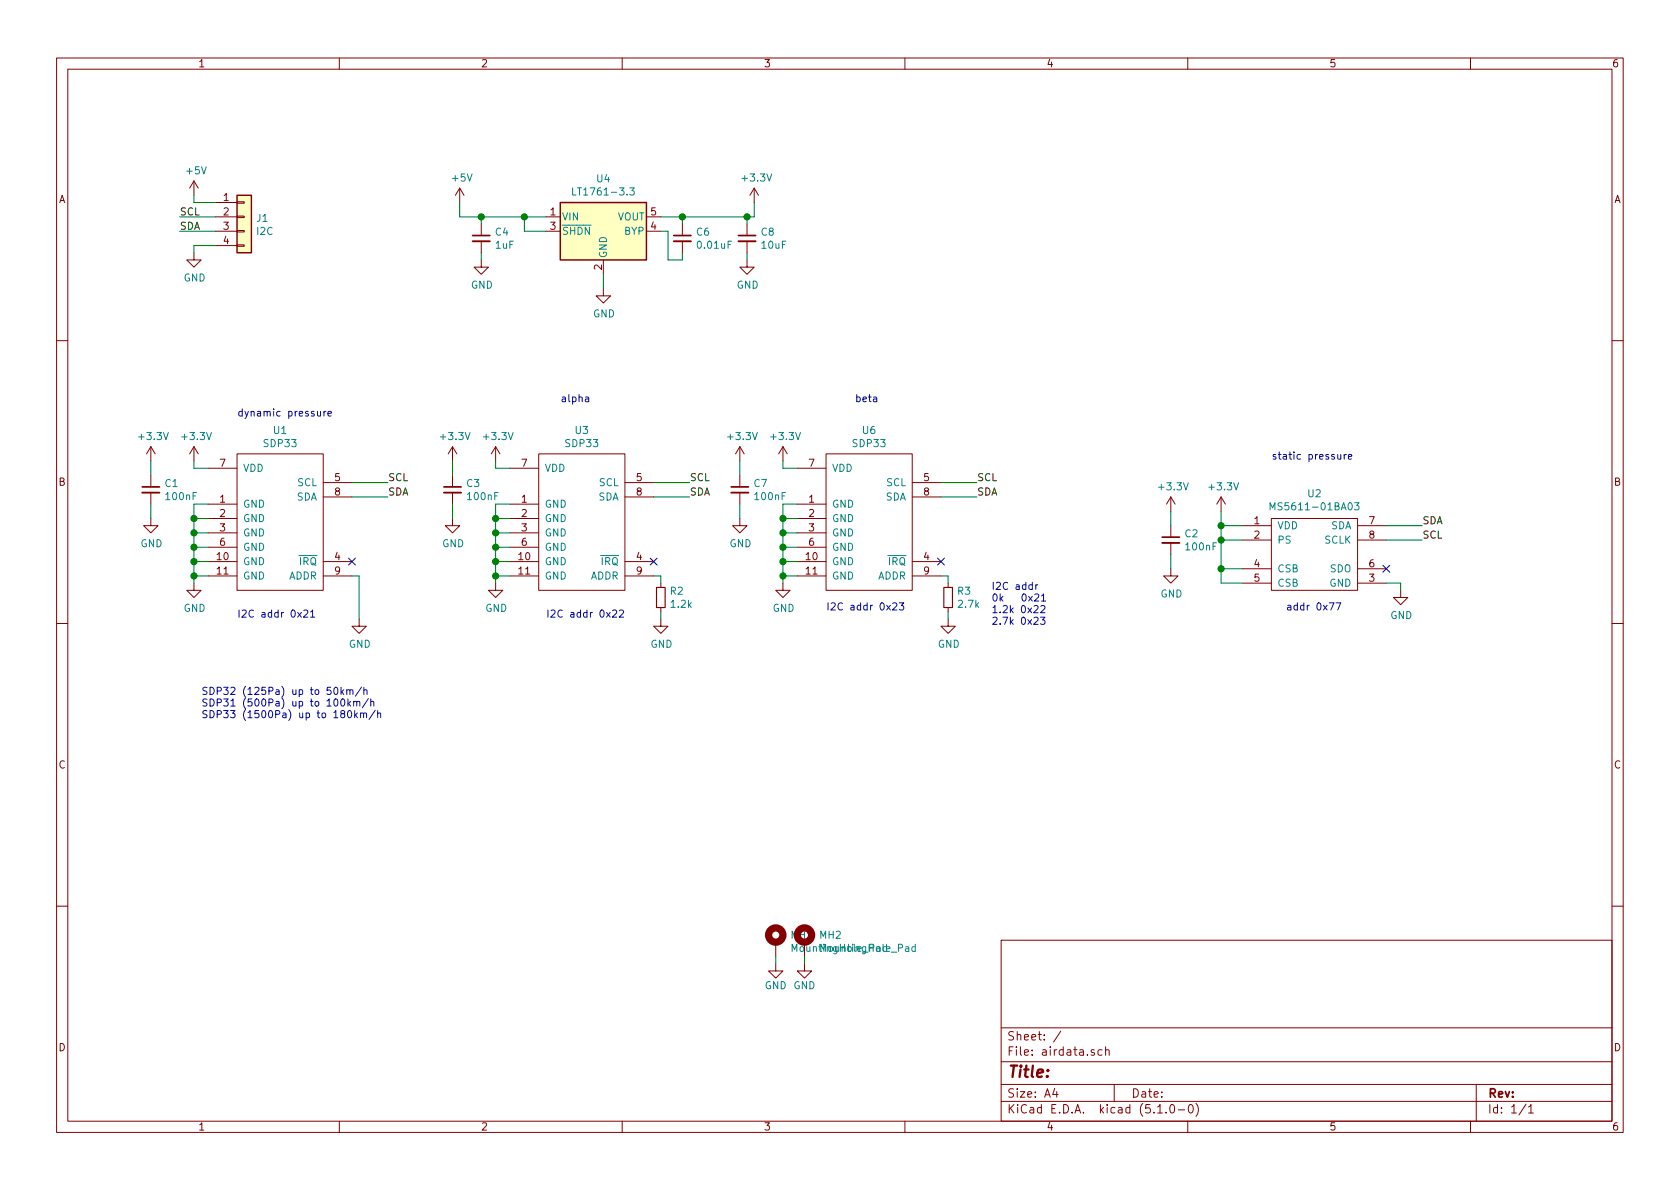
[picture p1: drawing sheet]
<svg xmlns="http://www.w3.org/2000/svg" width="297mm" height="210mm" viewBox="0 0 297 210" stroke-linecap="round" stroke-linejoin="round" font-family="sans-serif">
<g fill="none" stroke="#840000" stroke-width=".18">
<path d="M10 10.3h277v189.9h-277zM12 12.2h273v186.1h-273zM60 10.3v1.9M110 10.3v1.9M160 10.3v1.9M210 10.3v1.9M260 10.3v1.9M34.3 32l-.8 1.3M34.3 32v2.5M34.3 32l.8 1.3M38.1 35.8h3.8M38.1 38.3h3.8"/>
<path d="M41.9 38.2h1.3v.3h-1.3zM41.9 35.7h1.3v.2h-1.3zM81.3 33.3l-.8 1.2M81.3 33.3v2.5M81.3 33.3l.7 1.2M85.1 39.6v2.1M96.5 38.3h2.6M114.3 38.3h2.5M120.6 39.6v2.1M132.1 39.6v2.1M133.3 33.3l-.7 1.2M133.3 33.3v2.5"/>
<path d="M133.3 33.3l.8 1.2M34.3 44.7v1.3h1.3l-1.3 1.2-1.3-1.2h1.3M38.1 40.9h3.8M38.1 43.4h3.8M41.9 43.3h1.3v.3h-1.3zM41.9 40.8h1.3v.2h-1.3zM85.1 46v1.2h1.3l-1.3 1.3-1.3-1.3h1.3M85.1 42.7v2M96.5 40.9h2.6M106.7 51v1.3h1.2l-1.2 1.3-1.3-1.3h1.3M106.7 46v2.5M114.3 40.9h2.5"/>
<path d="M120.6 42.7v2M132.1 46v1.2h1.2l-1.2 1.3-1.3-1.3h1.3M132.1 42.7v2M10 60.2h2M26.7 79v2.5M26.7 79l-.8 1.3M26.7 79l.7 1.3M34.3 79v2.5M34.3 79l-.8 1.3M34.3 79l.8 1.3M80 79v2.5M80 79l-.8 1.3"/>
<path d="M80 79l.8 1.3M87.6 79l-.7 1.3M87.6 79v2.5M87.6 79l.8 1.3M130.8 79v2.5M130.8 79l-.8 1.3M130.8 79l.8 1.3M138.4 79l-.7 1.3M138.4 79v2.5M138.4 79l.8 1.3M285 60.2h2M26.7 91.7v1.3h1.2l-1.2 1.2-1.3-1.2h1.3"/>
<path d="M26.7 84.1v2M26.7 87.1v2M36.8 89.1h5.1M36.8 99.3h5.1M36.8 91.7h5.1M36.8 94.2h5.1M36.8 96.8h5.1M36.8 82.8h5.1M41.9 80.3h15.2v24.1h-15.2zM57.1 99.3h5.1M57.1 85.3h5.1M57.1 87.9h5.1"/>
<path d="M80 91.7v1.3h1.3l-1.3 1.2-1.3-1.2h1.3M80 84.1v2M80 87.1v2M90.2 89.1h5M90.2 99.3h5M90.2 91.7h5M90.2 94.2h5M90.2 96.8h5M90.2 82.8h5M95.2 80.3h15.3v24.1h-15.3zM110.5 99.3h5.1M110.5 85.3h5.1"/>
<path d="M110.5 87.9h5.1M130.8 91.7v1.3h1.3l-1.3 1.2-1.3-1.2h1.3M130.8 84.1v2M130.8 87.1v2M141 89.1h5M141 99.3h5M141 91.7h5M141 94.2h5M141 96.8h5M141 82.8h5M146 80.3h15.3v24.1h-15.3zM161.3 99.3h5.1"/>
<path d="M161.3 85.3h5.1M161.3 87.9h5.1M207 87.9v2.5M207 93v2M207 96v2M207 87.9l-.8 1.2M207 87.9l.8 1.2M215.9 87.9l-.8 1.2M215.9 87.9v2.5M215.9 87.9l.8 1.2M219.7 93h5.1M219.7 95.5h5.1"/>
<path d="M224.8 91.7h15.2v12.7h-15.2zM240 93h5.1M240 95.5h5.1M10 110.3h2M34.3 103.1v1.3h1.3l-1.3 1.3-1.3-1.3h1.3M36.8 101.8h5.1M57.1 101.8h5.1M63.5 109.5v1.2h1.3l-1.3 1.3-1.3-1.3h1.3M87.6 103.1v1.3h1.3l-1.3 1.3-1.2-1.3h1.2M90.2 101.8h5M110.5 101.8h5.1M116.8 109.5v1.2h1.3l-1.3 1.3-1.2-1.3h1.2"/>
<path d="M116.8 103.1v.8M116.8 107.4v.8M138.4 103.1v1.3h1.3l-1.3 1.3-1.2-1.3h1.2M141 101.8h5M161.3 101.8h5.1M167.6 109.5v1.2h1.3l-1.3 1.3-1.2-1.3h1.2M167.6 103.1v.8M167.6 107.4v.8M207 100.6v1.2h1.3l-1.3 1.3-1.3-1.3h1.3M219.7 103.1h5.1M219.7 100.6h5.1M240 103.1h5.1"/>
<path d="M240 100.6h5.1M247.6 104.4v1.3h1.3l-1.3 1.2-1.2-1.2h1.2M285 110.3h2M10 160.2h2M137.2 170.4v1.3h1.2l-1.2 1.3-1.3-1.3h1.3M137.2 166.6v2.6M142.2 170.4v1.3h1.3l-1.3 1.3-1.2-1.3h1.2M177 166.3h108v32h-108zM285 160.2h2M60 198.3v1.9M110 198.3v1.9M160 198.3v1.9"/>
<path d="M177 194.8h108M177 191.8h108M177 187.8h108M177 181.8h108M186.5 192.5l-.4 1h1M186.8 193v1M187.6 182.3l-1.3 2M193.5 185.7l-.4-.1-.2 .2 .1 .2 .5 .2v.3h-.6M194.8 185.7l-.4-.1-.3 .3 .1 .6 .2 .1 .4-.1M195.5 185.7l.2-.1 .4 .1v.9M195.5 185.1v1.5M197 191.8v3"/>
<path d="M204.7 196.8h.8M206.2 196.7v.1M207 195.4l.3-.1a.94 .94 0 0 1 0 1.5 .82 .82 0 0 1-.3-1.4zM208.3 196.3h1.2M210 198.3v1.9M210.3 195.4l.2-.1a.8 .8 0 0 1 .5 .8 .8 .8 0 0 1-.5 .7 1 1 0 0 1-.2-1.4zM211.5 195.1a1.71 1.71 0 0 1 0 2.3M260 198.3v1.9M261 191.8v6.5M269.8 195.2l-1.2 2M270.3 195.8l.4-.5v1.5M270.3 196.8h.8"/>
</g>
<g fill="#ffffc2" stroke="#ffffc2" stroke-width=".18">
<path d="M41.9 34.5h2.5v10.2h-2.5z"/>
<path d="M99.1 35.8h15.2v10.2h-15.2z"/>
</g>
<path d="M41.9 34.5h2.5v10.2h-2.5zM99.1 35.8h15.2v10.2h-15.2z" fill="none" stroke="#840000" stroke-width=".25"/>
<g fill="none" stroke="#008400" stroke-width=".18">
<path d="M31.7 38.3h6.4M34.3 34.5v1.3h3.8M81.3 35.8v2.5h15.2M85.1 38.3v1.3M92.7 38.3v2.6h3.8M120.6 38.3v1.3M132.1 38.3v1.3M133.3 35.8v2.5h-16.5M31.7 40.9h6.4M38.1 43.4h-3.8v1.3M85.1 44.7v1.3M106.7 48.5v2.5"/>
<path d="M116.8 40.9h1.3v5.1h2.5v-1.3M132.1 44.7v1.3M26.7 81.5v2.6M26.7 89.1v2.6M34.3 81.5v1.3h2.5M34.3 91.7h2.5M34.3 94.2h2.5M34.3 96.8h2.5M34.3 99.3h2.5M36.8 89.1h-2.5v14M62.2 87.9h6.4M62.2 85.3h6.4"/>
<path d="M80 81.5v2.6M80 89.1v2.6M87.6 81.5v1.3h2.6M87.6 91.7h2.6M87.6 94.2h2.6M87.6 96.8h2.6M87.6 99.3h2.6M90.2 89.1h-2.6v14M115.6 87.9h6.3M115.6 85.3h6.3M130.8 81.5v2.6M130.8 89.1v2.6"/>
<path d="M138.4 81.5v1.3h2.6M138.4 91.7h2.6M138.4 94.2h2.6M138.4 96.8h2.6M138.4 99.3h2.6M141 89.1h-2.6v14M166.4 87.9h6.3M166.4 85.3h6.3M207 90.4v2.6M207 98v2.6M215.9 90.4v12.7h3.8M215.9 93h3.8"/>
<path d="M215.9 95.5h3.8M245.1 93h6.4M245.1 95.5h6.4M34.3 101.8h2.5M62.2 101.8h1.3v7.7M87.6 101.8h2.6M115.6 101.8h1.2v1.3M116.8 108.2v1.3M138.4 101.8h2.6M166.4 101.8h1.2v1.3M167.6 108.2v1.3M215.9 100.6h3.8"/>
<path d="M245.1 103.1h2.5v1.3M137.2 169.2v1.2M142.2 169.2v1.2"/>
</g>
<g fill="none" stroke="#008484" stroke-width=".18">
<path d="M101.2 33.2v1.3h.7M111.4 33.2h.7l-.4 .5 .4 .1v.6l-.2 .1-.5-.1M224.6 90.2v-1.3l.4 .9 .4-.9v1.3M239.5 88.9h.8l-.4 .5 .3 .1v.5l-.1 .2-.6-.2M156.1 167v1.1l.2 .1M156.7 167.5l-.3-.1-.3 .2 .2 .6h.4M156.7 167.8l.7-.1-.1-.2-.4-.1-.2 .2 .1 .6h.5M156.7 167v1.2M157.6 168.4h1M158.9 167.6l.6-.1v-.4l-.6-.1v1.2M160.1 167.5h.5l.1 .7M160.7 167.7l-.5 .1-.1 .1v.3h.6"/>
<path d="M161.8 167.5l-.3-.1-.3 .2 .1 .6h.5M161.8 167v1.2"/>
</g>
<path d="M83.6 42.7h3M119.1 42.7h3.1M130.6 42.7h3M25.1 87.1h3.1M78.5 87.1h3M129.3 87.1h3M205.5 96h3" fill="none" stroke="#840000" stroke-width=".33"/>
<path d="M83.6 41.7h3M119.1 41.7h3.1M130.6 41.7h3M25.1 86.1h3.1M78.5 86.1h3M129.3 86.1h3M205.5 95h3" fill="none" stroke="#840000" stroke-width=".3"/>
<g fill="#008400" stroke="#008400" stroke-width=".25">
<circle cx="85.1" cy="38.3" r=".51"/>
<circle cx="92.7" cy="38.3" r=".51"/>
<circle cx="120.7" cy="38.3" r=".51"/>
<circle cx="132.1" cy="38.3" r=".51"/>
<circle cx="34.3" cy="91.7" r=".51"/>
<circle cx="34.3" cy="94.2" r=".51"/>
<circle cx="34.3" cy="96.8" r=".51"/>
<circle cx="34.3" cy="99.3" r=".51"/>
<circle cx="34.3" cy="101.8" r=".51"/>
<circle cx="87.6" cy="91.7" r=".51"/>
<circle cx="87.6" cy="94.2" r=".51"/>
<circle cx="87.6" cy="96.8" r=".51"/>
<circle cx="87.6" cy="99.3" r=".51"/>
<circle cx="87.6" cy="101.8" r=".51"/>
<circle cx="138.4" cy="91.7" r=".51"/>
<circle cx="138.4" cy="94.2" r=".51"/>
<circle cx="138.4" cy="96.8" r=".51"/>
<circle cx="138.4" cy="99.3" r=".51"/>
<circle cx="138.4" cy="101.8" r=".51"/>
<circle cx="215.9" cy="100.6" r=".51"/>
<circle cx="215.9" cy="95.5" r=".51"/>
<circle cx="215.9" cy="93" r=".51"/>
</g>
<path d="M61.6 98.7l1.2 1.2M62.8 98.7l-1.2 1.2M115 98.7l1.2 1.2M116.2 98.7l-1.2 1.2M165.8 98.7l1.2 1.2M167 98.7l-1.2 1.2M244.5 100l1.2 1.2M245.7 100l-1.2 1.2" fill="none" stroke="#000084" stroke-width=".18"/>
<g fill="none" stroke="#0000c2" stroke-width=".18">
<path d="M56.1 72.7l.1 .8 .3 .1 .2-.1M56.7 72.7v.9M57.3 72.7v.9M57.6 72.7l-.3 .3M58 73.1l.6-.1-.1-.2-.3-.1-.2 .2 .1 .6h.4M103.5 70.3h.5l.1 .7M104.1 70.5l-.4 .1-.2 .1v.3h.6M236.5 80.4l.1 .7 .3 .1 .2-.1M237.1 80.4v.8M237.7 80.4v.8M238 80.4l-.3 .2M238.4 80.8l.6-.1-.1-.3h-.3l-.2 .1 .1 .6h.4"/>
<path d="M53.7 108l.5-.1 .2 .1v.2v.2l-.8 .7h.8M54.9 108.2l.4-.3v1.2M54.9 109.1h.8M108.3 108l.5-.1 .2 .1v.2v.2l-.7 .7h.7M109.5 108l.5-.1 .3 .3-.8 .9h.8M157.8 106.7l.5-.1 .2 .1 .1 .3-.1 .2-.7 .7h.8M159 106.6h.8l-.4 .5 .3 .1 .1 .4-.3 .3-.5-.2M182.8 107.2l.5-.1 .2 .3v.2l-.7 .8h.7M182.8 109.3l.5-.2 .2 .4v.2l-.7 .7h.7M183 105.2l.4-.2 .3 .4-.1 .2-.7 .7h.8M183.1 103.4v.8M183.5 103.4h-.3l-.1 .2"/>
<path d="M184 109.1h.8l-.5 .5 .4 .1v.6l-.2 .1-.5-.1M184 107.2l.5-.1 .2 .1 .1 .2-.1 .2-.7 .8h.8M184.1 105.4l.4-.4v1.3M184.1 106.3h.8M235 106.6h.9l-.6 1.3M236.2 106.6h.9l-.6 1.3M59.2 121.7l.1-.2a.69 .69 0 0 1 .5 .7 .69 .69 0 0 1-.5 .6l-.2-.2-.1-.3zM60.3 121.5v1.3M60.4 123.7l.1-.1a.67 .67 0 0 1 .5 .6 .67 .67 0 0 1-.5 .7l-.1-.2-.2-.3zM60.4 122.3l.4 .5M60.8 122l-.5 .4M61.3 122.1l.2-.1h.3l.1 .8"/>
<path d="M61.3 122v.8M61.5 123.6v1.3M61.6 125.8l.1-.2a.67 .67 0 0 1 .5 .7 .67 .67 0 0 1-.5 .6l-.3-.5zM61.6 124.4l.4 .5M61.9 122.1l.2-.1h.3v.8M62 124l-.5 .5M62.5 124.1l.2-.1 .3 .1 .1 .8M62.5 124v.9M62.7 125.6v1.3M62.8 126.4l.4 .5M63.1 124.2l.2-.2 .3 .1v.8M63.2 126.1l-.5 .5"/>
<path d="M63.8 126.2l.1-.1h.3l.1 .8M63.8 126.1v.8M63.9 121.5l-1.1 1.6M64.3 126.3l.2-.2h.3v.8M64.3 122.1l.2-.1h.3l.1 .8M64.3 121.5v1.3M65.1 123.5l-1 1.7M65.6 124.1l.1-.1 .3 .1 .1 .8M65.6 123.6v1.3M66.3 125.6l-1 1.6M66.8 126.2l.2-.1h.3v.8M66.8 125.6v1.3"/>
</g>
<path d="M116.1 103.9h1.5v3.5h-1.5zM166.9 103.9h1.5v3.5h-1.5z" fill="none" stroke="#840000" stroke-width=".2"/>
<g fill="none" stroke="#840000" stroke-width="1.3">
<circle cx="137.2" cy="165.3" r="1.27"/>
<circle cx="142.2" cy="165.3" r="1.27"/>
</g>
<text font-size="2.8" fill="#840000" x="178" y="190.5">Title:</text>
<g font-size="2.1" fill="#840000">
<text x="178" y="184">Sheet: /</text>
<text x="178" y="186.7">File: airdata.sch</text>
<text x="178" y="196.9">KiCad E.D.A. kicad (5.1.0-0)</text>
<text x="178" y="194.1">Size: A4</text>
<text x="200" y="194.1">Date:</text>
<text x="263" y="194.1">Rev:</text>
<text x="263" y="196.9">Id: 1/1</text>
</g>
<g font-size="1.8" fill="#840000">
<text x="35" y="11.9">1</text>
<text x="85" y="11.9">2</text>
<text x="135" y="11.9">3</text>
<text x="185" y="11.9">4</text>
<text x="235" y="11.9">5</text>
<text x="285" y="11.9">6</text>
<text x="10.4" y="35.9">A</text>
<text x="39.5" y="35.6">1</text>
<text x="285.4" y="35.9">A</text>
<text x="39.5" y="38.1">2</text>
<text x="39.5" y="40.6">3</text>
<text x="97.3" y="38.1">1</text>
<text x="97.3" y="40.6">3</text>
<text x="115.1" y="40.6">4</text>
<text x="115.1" y="38.1">5</text>
<text x="39.5" y="43.2">4</text>
<text x="106.4" y="47.7" transform="rotate(-90 106.4 47.7)">2</text>
<text x="38.9" y="82.5">7</text>
<text x="92.2" y="82.5">7</text>
<text x="143" y="82.5">7</text>
<text x="10.4" y="85.9">B</text>
<text x="38.9" y="88.9">1</text>
<text x="59.2" y="85.1">5</text>
<text x="59.2" y="87.6">8</text>
<text x="92.2" y="88.9">1</text>
<text x="112.5" y="85.1">5</text>
<text x="112.5" y="87.6">8</text>
<text x="143" y="88.9">1</text>
<text x="163.3" y="85.1">5</text>
<text x="163.3" y="87.6">8</text>
<text x="285.4" y="85.9">B</text>
<text x="38.9" y="91.4">2</text>
<text x="38.9" y="94">3</text>
<text x="92.2" y="91.4">2</text>
<text x="92.2" y="94">3</text>
<text x="143" y="91.4">2</text>
<text x="143" y="94">3</text>
<text x="221.8" y="92.7">1</text>
<text x="221.8" y="95.2">2</text>
<text x="242.1" y="92.7">7</text>
<text x="242.1" y="95.2">8</text>
<text x="38.4" y="99.1">10</text>
<text x="38.4" y="101.6">11</text>
<text x="38.9" y="96.5">6</text>
<text x="59.2" y="99.1">4</text>
<text x="59.2" y="101.6">9</text>
<text x="91.7" y="99.1">10</text>
<text x="91.7" y="101.6">11</text>
<text x="92.2" y="96.5">6</text>
<text x="112.5" y="99.1">4</text>
<text x="112.5" y="101.6">9</text>
<text x="142.5" y="99.1">10</text>
<text x="142.5" y="101.6">11</text>
<text x="143" y="96.5">6</text>
<text x="163.3" y="99.1">4</text>
<text x="163.3" y="101.6">9</text>
<text x="221.8" y="100.3">4</text>
<text x="242.1" y="100.3">6</text>
<text x="221.8" y="102.9">5</text>
<text x="242.1" y="102.9">3</text>
<text x="10.4" y="135.9">C</text>
<text x="285.4" y="135.9">C</text>
<text x="10.4" y="185.9">D</text>
<text x="285.4" y="185.9">D</text>
<text x="35" y="199.9">1</text>
<text x="85" y="199.9">2</text>
<text x="135" y="199.9">3</text>
<text x="185" y="199.9">4</text>
<text x="235" y="199.9">5</text>
<text x="285" y="199.9">6</text>
</g>
<g font-size="1.8" fill="#008484">
<text x="33.1" y="30.8">+5V</text>
<text x="80.1" y="32.1">+5V</text>
<text x="102.1" y="34.6">LT1761-3.3</text>
<text x="105.6" y="32.3">U4</text>
<text x="131.4" y="32.1">+3.3V</text>
<text x="45.4" y="39.2">J1</text>
<text x="45.4" y="41.5">I2C</text>
<text x="87.6" y="41.7">C4</text>
<text x="99.3" y="39">VIN</text>
<text x="99.3" y="41.5">SHDN</text>
<text x="109.1" y="39">VOUT</text>
<text x="110.4" y="41.5">BYP</text>
<text x="123.2" y="41.7">C6</text>
<text x="134.6" y="41.7">C8</text>
<text x="87.7" y="44">1uF</text>
<text x="107.3" y="45.7" transform="rotate(-90 107.3 45.7)">GND</text>
<text x="123.5" y="44">0.01uF</text>
<text x="134.7" y="44">10uF</text>
<text x="32.5" y="49.8">GND</text>
<text x="83.3" y="51">GND</text>
<text x="130.3" y="51">GND</text>
<text x="104.9" y="56.1">GND</text>
<text x="24.7" y="77.8">+3.3V</text>
<text x="32.3" y="77.8">+3.3V</text>
<text x="48.4" y="76.8">U1</text>
<text x="78.1" y="77.8">+3.3V</text>
<text x="85.7" y="77.8">+3.3V</text>
<text x="101.8" y="76.8">U3</text>
<text x="128.9" y="77.8">+3.3V</text>
<text x="136.5" y="77.8">+3.3V</text>
<text x="152.6" y="76.8">U6</text>
<text x="42.9" y="83.4">VDD</text>
<text x="46.7" y="79.1">SDP33</text>
<text x="96.3" y="83.4">VDD</text>
<text x="100.1" y="79.1">SDP33</text>
<text x="147.1" y="83.4">VDD</text>
<text x="150.9" y="79.1">SDP33</text>
<text x="29.2" y="86.1">C1</text>
<text x="29.5" y="88.4">100nF</text>
<text x="42.9" y="89.8">GND</text>
<text x="52.4" y="88.5">SDA</text>
<text x="52.6" y="86">SCL</text>
<text x="82.5" y="86.1">C3</text>
<text x="82.8" y="88.4">100nF</text>
<text x="96.3" y="89.8">GND</text>
<text x="105.7" y="88.5">SDA</text>
<text x="105.9" y="86">SCL</text>
<text x="133.3" y="86.1">C7</text>
<text x="133.6" y="88.4">100nF</text>
<text x="147.1" y="89.8">GND</text>
<text x="156.5" y="88.5">SDA</text>
<text x="156.7" y="86">SCL</text>
<text x="205.1" y="86.7">+3.3V</text>
<text x="213.9" y="86.7">+3.3V</text>
<text x="231.3" y="87.9">U2</text>
<text x="42.9" y="92.3">GND</text>
<text x="42.9" y="94.9">GND</text>
<text x="96.3" y="92.3">GND</text>
<text x="96.3" y="94.9">GND</text>
<text x="147.1" y="92.3">GND</text>
<text x="147.1" y="94.9">GND</text>
<text x="209.5" y="95">C2</text>
<text x="225.6" y="90.2">MS5611-01BA03</text>
<text x="225.8" y="93.6">VDD</text>
<text x="235.3" y="93.6">SDA</text>
<text x="24.8" y="96.8">GND</text>
<text x="42.9" y="99.9">GND</text>
<text x="42.9" y="97.4">GND</text>
<text x="53" y="99.9">IRQ</text>
<text x="78.2" y="96.8">GND</text>
<text x="96.3" y="99.9">GND</text>
<text x="96.3" y="97.4">GND</text>
<text x="106.3" y="99.9">IRQ</text>
<text x="129" y="96.8">GND</text>
<text x="147.1" y="99.9">GND</text>
<text x="147.1" y="97.4">GND</text>
<text x="157.1" y="99.9">IRQ</text>
<text x="209.8" y="97.3">100nF</text>
<text x="225.8" y="96.1">PS</text>
<text x="225.8" y="101.2">CSB</text>
<text x="234.2" y="96.1">SCLK</text>
<text x="235.2" y="101.2">SDO</text>
<text x="42.9" y="102.5">GND</text>
<text x="51" y="102.5">ADDR</text>
<text x="96.3" y="102.5">GND</text>
<text x="104.4" y="102.5">ADDR</text>
<text x="118.5" y="105.2">R2</text>
<text x="118.7" y="107.5">1.2k</text>
<text x="147.1" y="102.5">GND</text>
<text x="155.2" y="102.5">ADDR</text>
<text x="169.3" y="105.2">R3</text>
<text x="169.5" y="107.5">2.7k</text>
<text x="205.2" y="105.7">GND</text>
<text x="225.8" y="103.8">CSB</text>
<text x="235.1" y="103.8">GND</text>
<text x="32.5" y="108.2">GND</text>
<text x="85.8" y="108.2">GND</text>
<text x="136.6" y="108.2">GND</text>
<text x="245.8" y="109.5">GND</text>
<text x="61.7" y="114.5">GND</text>
<text x="115" y="114.5">GND</text>
<text x="165.8" y="114.5">GND</text>
<text x="139.9" y="166">MH1</text>
<text x="145" y="166">MH2</text>
<text x="140.4" y="168.3">MountingHole_Pad</text>
<text x="135.2" y="174.9">GND GND</text>
</g>
<g font-size="1.8">
<text x="31.7" y="38.1">SCL</text>
<text x="31.7" y="40.6">SDA</text>
<text x="68.6" y="85.1">SCL</text>
<text x="68.6" y="87.6">SDA</text>
<text x="121.9" y="85.1">SCL</text>
<text x="121.9" y="87.6">SDA</text>
<text x="172.7" y="85.1">SCL</text>
<text x="172.7" y="87.6">SDA</text>
<text x="251.5" y="95.2">SCL</text>
<text x="251.5" y="92.7">SDA</text>
</g>
<g font-size="1.8" fill="#0000c2">
<text x="99.1" y="71.1">alpha</text>
<text x="151.1" y="71.1">beta</text>
<text x="41.9" y="73.7">dynamic pressure</text>
<text x="224.8" y="81.3">static pressure</text>
<text x="146" y="107.9">I2C addr 0x23</text>
<text x="175.3" y="104.3">I2C addr</text>
<text x="175.3" y="106.4">0k</text>
<text x="178.6" y="106.4">0x21</text>
<text x="227.3" y="107.9">addr 0x77</text>
<text x="41.9" y="109.2">I2C addr 0x21</text>
<text x="96.5" y="109.2">I2C addr 0x22</text>
<text x="175.3" y="108.4">1.2k 0x22</text>
<text x="175.3" y="110.5">2.7k 0x23</text>
<text x="35.6" y="122.9">SDP32 (125Pa) up to 50km/h</text>
<text x="35.6" y="124.9">SDP31 (500Pa) up to 100km/h</text>
<text x="35.6" y="127">SDP33 (1500Pa) up to 180km/h</text>
</g>
</svg>
